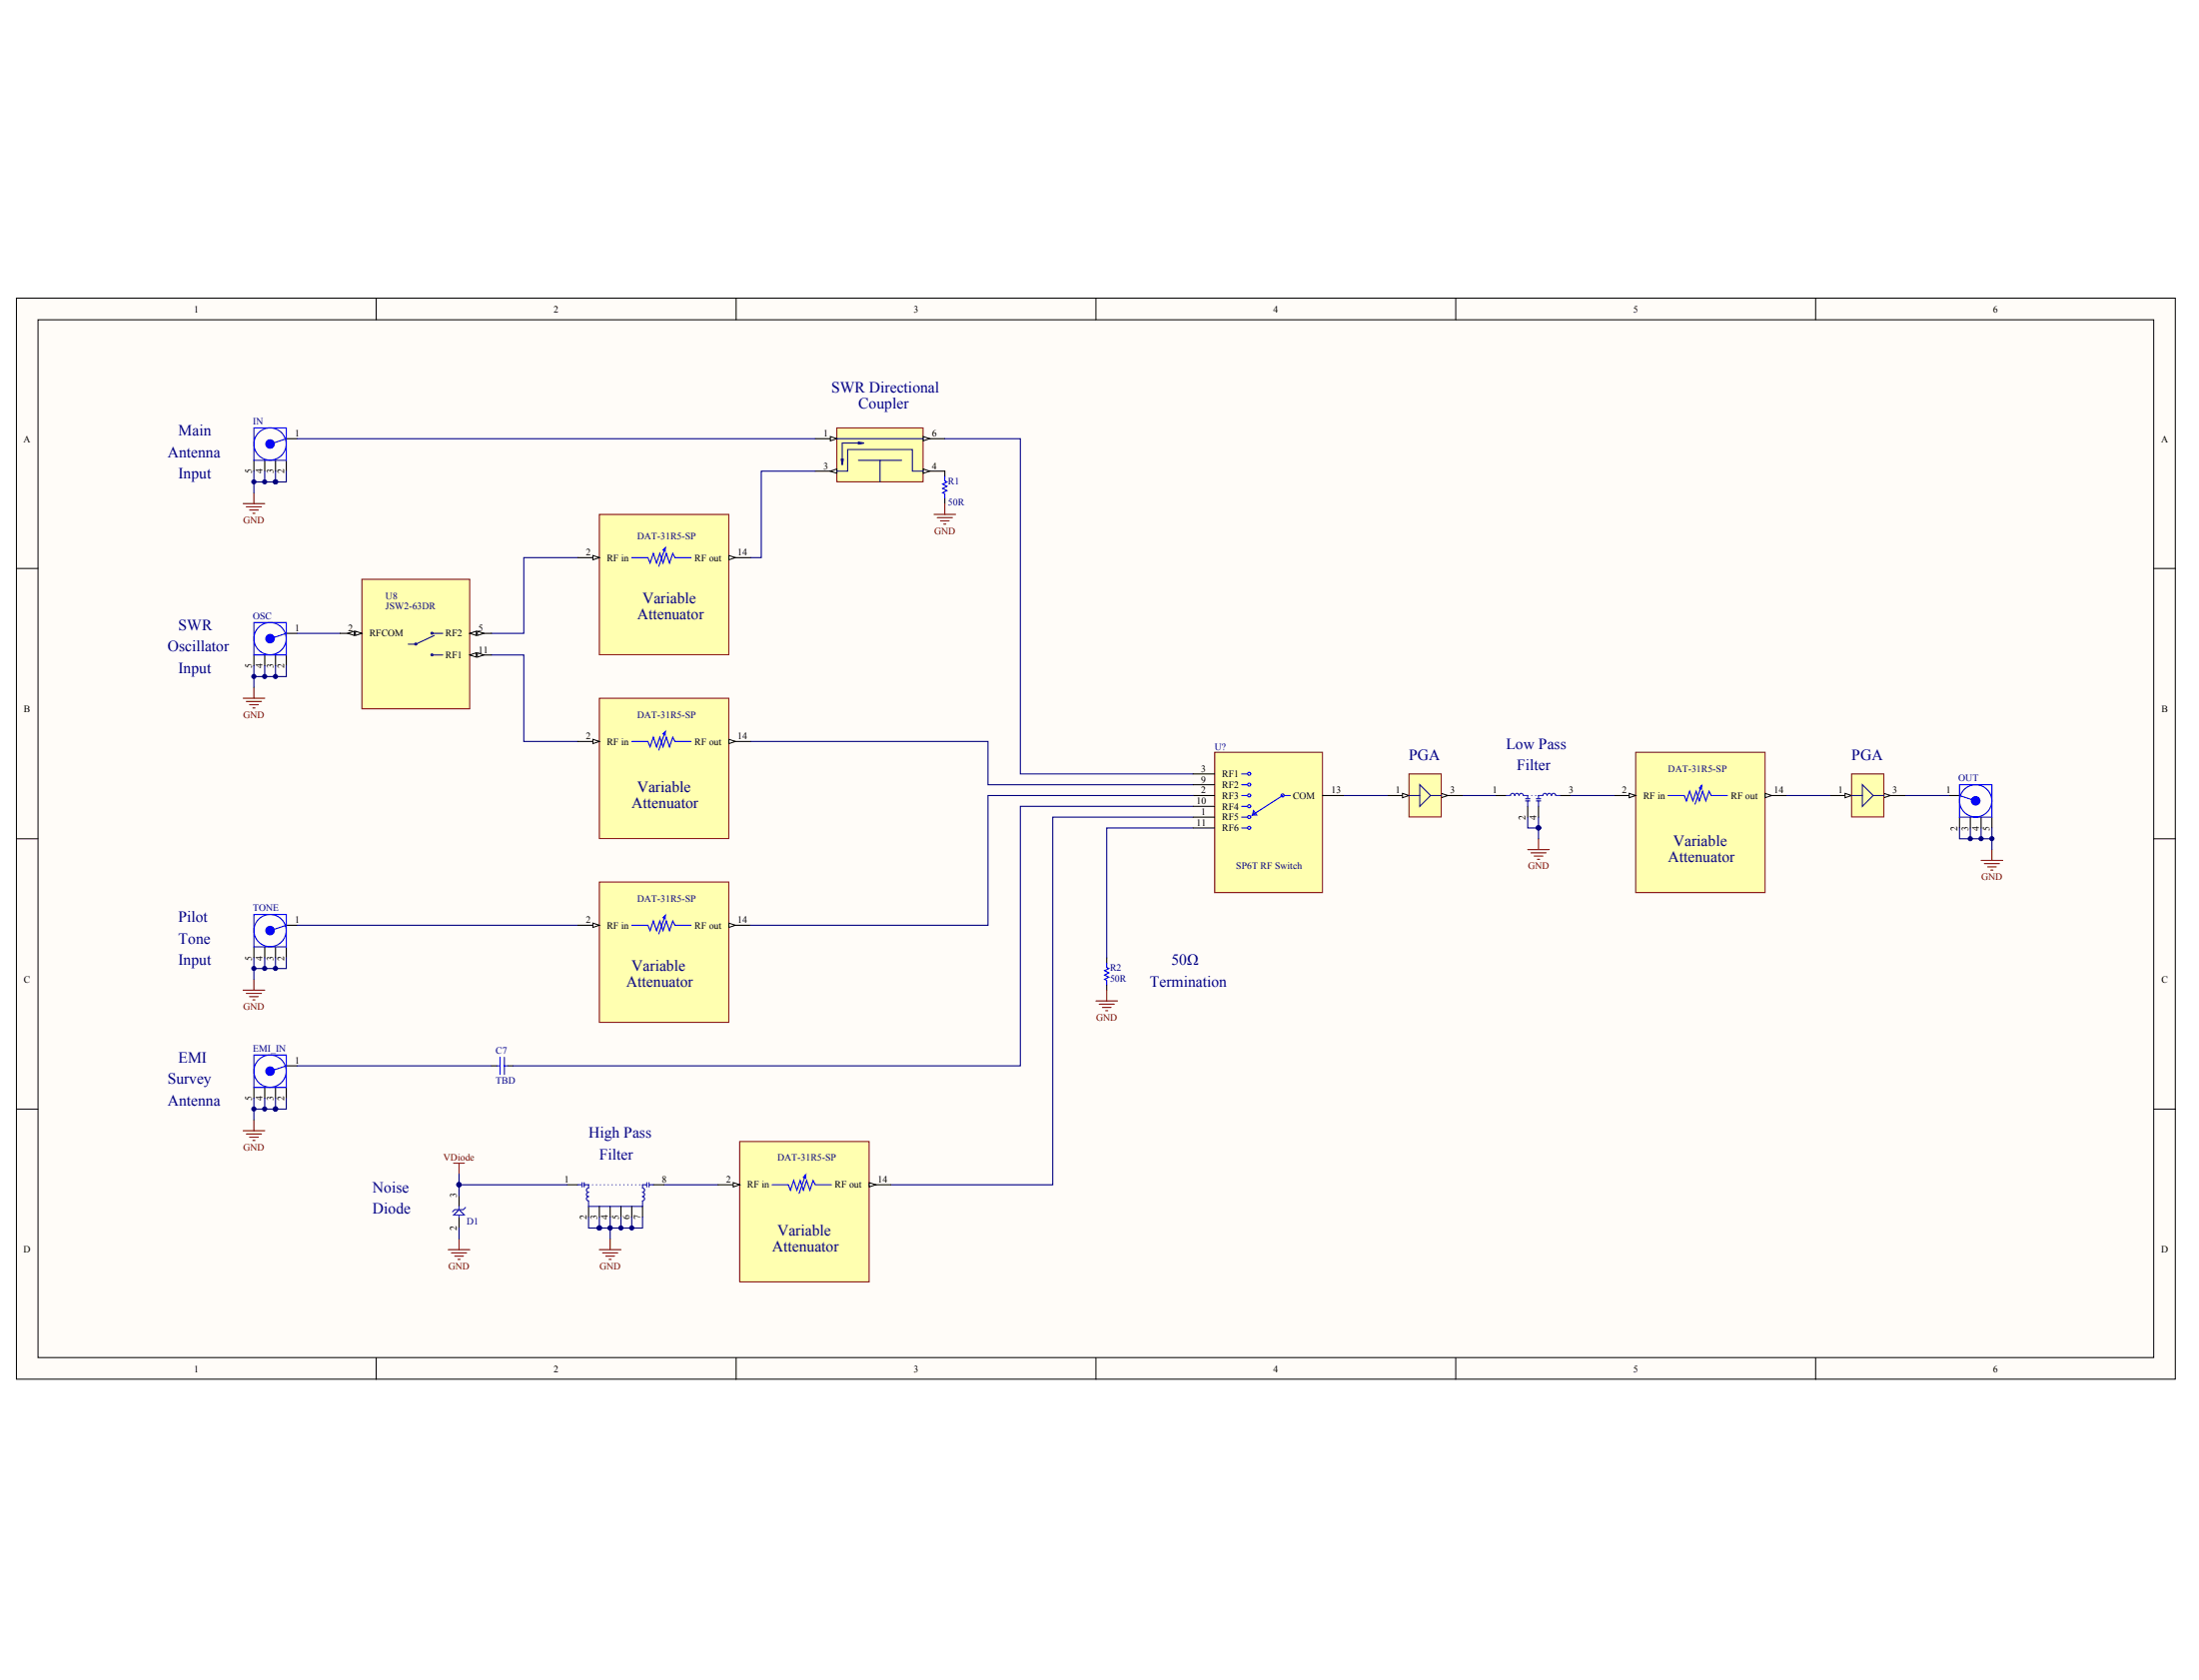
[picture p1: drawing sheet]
<svg xmlns="http://www.w3.org/2000/svg" width="271mm" height="207mm" viewBox="0 0 271 207" stroke-linecap="round" stroke-linejoin="round" font-family="sans-serif">
<g fill="#fffcf8" stroke="#000" stroke-width=".12">
<path d="M2 36.8h266v133.2h-266z"/>
<path d="M4.7 39.4h260.7v127.9h-260.7z"/>
</g>
<g fill="none" stroke="#000" stroke-width=".12">
<path d="M46.4 36.8v2.6M90.7 36.8v2.6M135 36.8v2.6M179.4 36.8v2.6M223.7 36.8v2.6M2 70.1h2.7M265.4 70.1h2.6M2 103.4h2.7M265.4 103.4h2.6M2 136.7h2.7M265.4 136.7h2.6M46.4 167.4v2.6"/>
<path d="M90.7 167.4v2.6M135 167.4v2.6M179.4 167.4v2.6M223.7 167.4v2.6"/>
</g>
<path d="M103.1 52.7h10.6v6.7h-10.6z" fill="#ffffb0" stroke="#800000" stroke-width=".12"/>
<path d="M100.4 54.1h2.7" fill="none" stroke="#000" stroke-width=".13"/>
<path d="M102.3 53.8l.8 .3-.8 .2z" fill="#fffcf8" stroke="#000" stroke-width=".12"/>
<path d="M113.7 54.1h2.7" fill="none" stroke="#000" stroke-width=".13"/>
<path d="M113.7 53.8l.8 .3-.8 .2z" fill="#fffcf8" stroke="#000" stroke-width=".12"/>
<path d="M100.4 58.1h2.7" fill="none" stroke="#000" stroke-width=".13"/>
<path d="M102.3 58.1l.8-.3v.5z" fill="#fffcf8" stroke="#000" stroke-width=".12"/>
<path d="M113.7 58.1h2.7" fill="none" stroke="#000" stroke-width=".13"/>
<path d="M113.7 57.8l.8 .3-.8 .2z" fill="#fffcf8" stroke="#000" stroke-width=".12"/>
<path d="M103.1 58.1h1.3v-2.7h8v2.7h1.3M103.1 54.1h10.6M105.8 56.7h2.6M106.4 54.6l-.6-.1v.2l.6-.1h-2.6v2.7l-.2-.7h.3l-.1 .7M111.1 56.7h-2.7v2.7" fill="none" stroke="#11037f" stroke-width=".13"/>
<g fill="none" stroke="#000" stroke-width=".13">
<path d="M31.3 56.7v1.4M32.6 56.7v1.4M33.9 56.7v1.4M35.3 54.1h1.3M35.3 56.7v1.4M116.4 58.1v.6M35.3 78.1h1.3M116.4 61.4v.7M31.3 80.7v1.4M32.6 80.7v1.4M33.9 80.7v1.4M35.3 80.7v1.4"/>
<path d="M170.9 98.1h2.7M240.1 98.1h1.3M136.4 118.1v.6M241.4 100.7v1.4M242.8 100.7v1.4M244.1 100.7v1.4M245.4 100.7v1.4M31.3 134v1.4M32.6 134v1.4M33.9 134v1.4M35.3 134v1.4M35.3 131.4h1.3"/>
<path d="M60.5 131.4h.7M62.5 131.4h.7M136.4 121.4v.6"/>
</g>
<g fill="none" stroke="#00f" stroke-width=".13">
<path d="M31.3 52.7h4v4h-4zM35.3 54.1l-2 .6M116.4 58.7v.6l.3 .1-.6 .3 .6 .2-.6 .3 .6 .3-.6 .2 .3 .2v.5M31.3 76.7h4v4h-4zM35.3 78.1l-2 .6M241.4 96.7h4v4h-4zM241.4 98.1l2 .6M136.4 118.7v.6l.2 .1-.5 .3 .5 .2-.5 .3 .5 .2-.5 .3 .3 .1v.6M31.3 130h4v4h-4zM35.3 131.4l-2 .6M61.2 131.4h.4M61.6 130.3v2.1"/>
<path d="M62.1 130.3v2.1M62.1 131.4h.4"/>
<circle cx="33.3" cy="54.7" r="1.99"/>
<circle cx="33.3" cy="78.7" r="1.99"/>
<circle cx="243.4" cy="98.7" r="1.99"/>
<circle cx="33.3" cy="132" r="1.99"/>
</g>
<g fill="none" stroke="#800000" stroke-width=".13">
<path d="M30 62.1h2.6M30.4 62.5h1.8M30.8 62.9h1M31.2 63.3h.2M31.3 60.7v1.4M115.1 63.4h2.6M115.5 63.8h1.8M115.9 64.2h1M116.3 64.6h.2M116.4 62.1v1.3M30 86.1h2.6M30.4 86.5h1.8"/>
<path d="M30.8 86.9h1M31.2 87.3h.2M31.3 84.7v1.4M244.1 106.1h2.6M244.5 106.5h1.8M244.9 106.9h1M245.3 107.3h.3M245.4 104.7v1.4M30 139.4h2.6M30.4 139.8h1.8M31.3 138v1.4M135 123.4h2.7"/>
<path d="M135.4 123.8h1.9M135.8 124.2h1.1M136.2 124.6h.3M136.4 122v1.4M30.8 140.2h1M31.2 140.6h.2"/>
</g>
<g fill="#00f" stroke="#00f" stroke-width=".13">
<circle cx="33.3" cy="54.7" r=".52"/>
<circle cx="33.3" cy="78.7" r=".52"/>
<circle cx="243.4" cy="98.7" r=".52"/>
<circle cx="33.3" cy="132" r=".52"/>
</g>
<g fill="none" stroke="#000080" stroke-width=".13">
<path d="M31.3 58.1v2.6M31.3 59.4h2.6M32.6 58.1v1.3M33.9 58.1v1.3M35.3 58.1v1.3h-1.4M100.4 58.1h-6.6v10.6h-1.3M116.4 54.1h9.3v41.3h21.3M36.6 78.1h5.3M71.2 68.7h-6.7v9.4h-4M31.3 82.1v2.6M32.6 82.1v1.3M33.9 82.1v1.3"/>
<path d="M35.3 82.1v1.3h-4M60.5 80.7h4v10.7h6.7M92.5 91.4h29.2v5.3h25.3M147 99.4h-21.3v32h-62.5M147 100.7h-17.3v45.3h-19.9M147 102.1h-10.6v16M241.4 102.1v1.3h4M242.8 102.1v1.3M244.1 102.1v1.3M245.4 102.1v2.6M31.3 135.4v2.6M31.3 136.7h2.6"/>
<path d="M32.6 135.4v1.3M33.9 135.4v1.3M35.3 135.4v1.3h-1.4"/>
</g>
<g fill="#000080" stroke="#000080" stroke-width=".12">
<circle cx="32.6" cy="59.4" r=".26"/>
<circle cx="31.3" cy="59.4" r=".26"/>
<circle cx="33.9" cy="59.4" r=".26"/>
<circle cx="32.6" cy="83.4" r=".26"/>
<circle cx="31.3" cy="83.4" r=".26"/>
<circle cx="33.9" cy="83.4" r=".26"/>
<circle cx="244.1" cy="103.4" r=".26"/>
<circle cx="245.4" cy="103.4" r=".26"/>
<circle cx="242.8" cy="103.4" r=".26"/>
<circle cx="32.6" cy="136.7" r=".26"/>
<circle cx="33.9" cy="136.7" r=".26"/>
<circle cx="31.3" cy="136.7" r=".26"/>
</g>
<path d="M172.8 97.8l.8 .3-.8 .2z" fill="#fffcf8" stroke="#000" stroke-width=".12"/>
<path d="M177.6 98.1h2.6" fill="none" stroke="#000" stroke-width=".13"/>
<path d="M177.6 97.8l.8 .3-.8 .2z" fill="#fffcf8" stroke="#000" stroke-width=".12"/>
<path d="M173.6 95.4h4v5.3h-4z" fill="#ffffb0" stroke="#800000" stroke-width=".12"/>
<path d="M173.6 98.1h1.3M174.9 96.7l1.4 1.4-1.4 1.3zM176.3 98.1h1.3" fill="none" stroke="#11037f" stroke-width=".13"/>
<path d="M189.6 100.7v1.4M36.6 131.4h23.9" fill="none" stroke="#000080" stroke-width=".13"/>
<path d="M184.2 98.1h1.4M188.2 99.4v1.3M189.6 99.4v1.3M192.2 98.1h1.3" fill="none" stroke="#000" stroke-width=".13"/>
<path d="M186.6 98.1a.26 .26 0 0 0-.2-.3 .26 .26 0 0 0-.3 .3h-.5M187.1 98.1a.26 .26 0 0 0-.2-.3 .26 .26 0 0 0-.3 .3M187.2 98.1a.26 .26 0 0 1 .2-.3 .26 .26 0 0 1 .3 .3h.5v.4M188 98.5h.5M188 98.7h.5M188.2 98.7v.7M189.3 98.5h.5M189.3 98.7h.5M189.6 98.7v.7M191.1 98.1a.26 .26 0 0 0-.2-.3 .26 .26 0 0 0-.3 .3 .27 .27 0 0 0-.2-.3 .27 .27 0 0 0-.3 .3h-.5v.4M191.7 98.1a.26 .26 0 0 0-.3-.3 .26 .26 0 0 0-.2 .3M191.7 98.1h.5" fill="none" stroke="#0000bf" stroke-width=".13"/>
<path d="M188.2 98.1h1.4" fill="none" stroke="#0000bf" stroke-width=".13" stroke-dasharray="0 .5"/>
<path d="M188.2 104.7h2.7M188.6 105.1h1.9M189 105.5h1.1M189.4 105.9h.3M189.6 103.4v1.3" fill="none" stroke="#800000" stroke-width=".13"/>
<circle cx="189.6" cy="102" r=".26" fill="#000080" stroke="#000080" stroke-width=".12"/>
<path d="M44.6 71.4h13.3v16h-13.3z" fill="#ffffb0" stroke="#800000" stroke-width=".12"/>
<path d="M41.9 78.1h2.7" fill="none" stroke="#000" stroke-width=".13"/>
<g fill="#fffcf8" stroke="#000" stroke-width=".12">
<path d="M43.8 77.8l.8 .3-.8 .2z"/>
<path d="M42.9 78.1l.8-.3v.5z"/>
</g>
<path d="M57.9 78.1h2.6" fill="none" stroke="#000" stroke-width=".13"/>
<g fill="#fffcf8" stroke="#000" stroke-width=".12">
<path d="M57.9 78.1l.8-.3v.5z"/>
<path d="M58.8 77.8l.8 .3-.8 .2z"/>
</g>
<path d="M57.9 80.7h2.6" fill="none" stroke="#000" stroke-width=".13"/>
<g fill="#fffcf8" stroke="#000" stroke-width=".12">
<path d="M57.9 80.7l.8-.2v.5z"/>
<path d="M58.8 80.5l.8 .2-.8 .3z"/>
</g>
<g fill="none" stroke="#11037f" stroke-width=".13">
<path d="M53.2 78.1h1.4M53.5 78.3l-2.3 1.1h-.9M53.2 80.7h1.4"/>
<circle cx="51.2" cy="79.4" r=".12"/>
<circle cx="53.2" cy="78.1" r=".12"/>
<circle cx="53.2" cy="80.7" r=".12"/>
</g>
<path d="M72.5 150v1.4h1.3M75.2 150v2.7M76.5 150v1.4M77.8 150v1.4M79.2 150v1.4h-4M81.8 146h6.7" fill="none" stroke="#000080" stroke-width=".13"/>
<path d="M69.9 146h1.3M72.5 148.7v1.3M73.8 148.7v1.3M75.2 148.7v1.3M76.5 148.7v1.3M77.8 148.7v1.3M79.2 148.7v1.3M80.5 146h1.3" fill="none" stroke="#000" stroke-width=".13"/>
<g fill="none" stroke="#0000bf" stroke-width=".13">
<path d="M71.2 146h.5M71.7 145.8v.5M72 146h.5v.4a.25 .25 0 0 0-.2 .3 .25 .25 0 0 0 .2 .2M72 145.8v.5M72.5 148v.7h6.7v-.7M72.5 147a.25 .25 0 0 0-.2 .2 .25 .25 0 0 0 .2 .3M72.5 147.5a.25 .25 0 0 0-.2 .3 .25 .25 0 0 0 .2 .2M79.2 147.5l.1 .1 .1 .2-.1 .2h-.1M79.2 147h.1l.1 .2-.1 .2-.1 .1M79.7 146h-.5v.4l.1 .1 .1 .2-.1 .2h-.1M79.7 145.8v.5M80 146h.5"/>
<path d="M80 145.8v.5"/>
</g>
<path d="M72.5 146h6.7" fill="none" stroke="#0000bf" stroke-width=".13" stroke-dasharray="0 .5"/>
<path d="M73.8 154h2.7M74.2 154.4h1.9M74.6 154.8h1.1M75 155.2h.3M75.2 152.7v1.3" fill="none" stroke="#800000" stroke-width=".13"/>
<g fill="#000080" stroke="#000080" stroke-width=".12">
<circle cx="76.5" cy="151.4" r=".26"/>
<circle cx="75.2" cy="151.4" r=".26"/>
<circle cx="77.8" cy="151.4" r=".26"/>
<circle cx="73.8" cy="151.4" r=".26"/>
</g>
<path d="M149.7 92.7h13.2v17.3h-13.2z" fill="#ffffb0" stroke="#800000" stroke-width=".12"/>
<path d="M147 98.1h2.7M147 95.4h2.7M147 96.7h2.7M147 99.4h2.7M163 98.1h2.6M147 100.7h2.7M147 102.1h2.7M56.6 147.4v1.3M56.6 150v1.4" fill="none" stroke="#000" stroke-width=".13"/>
<g fill="none" stroke="#00f" stroke-width=".13">
<path d="M153 98.1h.6M153 95.4h.6M153 96.7h.6M153 99.4h.6M158 98.1l-3.7 2.4h.5l-.4-.6-.1 .6M158.3 98.1h.7M153 100.7h.6M153 102.1h.6"/>
<circle cx="153.9" cy="99.4" r=".19"/>
<circle cx="153.9" cy="95.4" r=".19"/>
<circle cx="153.9" cy="98" r=".19"/>
<circle cx="153.9" cy="96.7" r=".19"/>
<circle cx="158" cy="98" r=".19"/>
<circle cx="153.9" cy="102" r=".19"/>
<circle cx="153.9" cy="100.7" r=".19"/>
</g>
<path d="M56.6 144.7v2.7M56.6 151.4v1.3M73.8 150v1.4h1.4" fill="none" stroke="#000080" stroke-width=".13"/>
<g fill="#000080" stroke="#000080" stroke-width=".12">
<circle cx="73.8" cy="151.4" r=".26"/>
<circle cx="75.2" cy="151.4" r=".26"/>
<circle cx="56.6" cy="146" r=".26"/>
</g>
<path d="M56.6 149.1l.6 .7h-1.3zM56.6 148.7v.4M56.6 149.8v.2M57.4 148.8l-.3 .3h-1.1l-.2 .3" fill="none" stroke="#0000bf" stroke-width=".13"/>
<path d="M55.2 154h2.7M55.6 154.4h1.9M55.9 143.4h1.3M56 154.8h1.1M56.4 155.2h.3M56.6 143.4v1.3M56.6 152.7v1.3" fill="none" stroke="#800000" stroke-width=".13"/>
<path d="M73.8 86.1h16v17.3h-16z" fill="#ffffb0" stroke="#800000" stroke-width=".12"/>
<path d="M89.8 91.4h2.7" fill="none" stroke="#000" stroke-width=".13"/>
<path d="M89.8 91.1l.8 .3-.8 .3z" fill="#fffcf8" stroke="#000" stroke-width=".12"/>
<path d="M71.2 91.4h2.6" fill="none" stroke="#000" stroke-width=".13"/>
<path d="M73 91.1l.8 .3-.8 .3z" fill="#fffcf8" stroke="#000" stroke-width=".12"/>
<path d="M77.8 91.4h2l.3 .7 .4-1.2 .4 1.2 .4-1.2 .4 1.2 .4-1.2 .4 1.2 .4-1.2 .3 .5h2M82 90.2v.4l-.3-.1 .3-.3-.8 2.3" fill="none" stroke="#00f" stroke-width=".13"/>
<path d="M73.8 63.4h16v17.3h-16z" fill="#ffffb0" stroke="#800000" stroke-width=".12"/>
<path d="M89.8 68.7h2.7" fill="none" stroke="#000" stroke-width=".13"/>
<path d="M89.8 68.5l.8 .2-.8 .3z" fill="#fffcf8" stroke="#000" stroke-width=".12"/>
<path d="M71.2 68.7h2.6" fill="none" stroke="#000" stroke-width=".13"/>
<path d="M73 68.5l.8 .2-.8 .3z" fill="#fffcf8" stroke="#000" stroke-width=".12"/>
<path d="M77.8 68.7h2l.3 .7 .4-1.2 .4 1.2 .4-1.2 .4 1.2 .4-1.2 .4 1.2 .4-1.2 .3 .5h2M82 67.5v.4l-.3-.1 .3-.3-.8 2.3" fill="none" stroke="#00f" stroke-width=".13"/>
<path d="M201.5 92.7h16v17.3h-16z" fill="#ffffb0" stroke="#800000" stroke-width=".12"/>
<path d="M217.5 98.1h2.6" fill="none" stroke="#000" stroke-width=".13"/>
<path d="M217.5 97.8l.8 .3-.8 .2z" fill="#fffcf8" stroke="#000" stroke-width=".12"/>
<path d="M198.9 98.1h2.6" fill="none" stroke="#000" stroke-width=".13"/>
<path d="M200.7 97.8l.8 .3-.8 .2z" fill="#fffcf8" stroke="#000" stroke-width=".12"/>
<path d="M205.5 98.1h2l.3 .6 .4-1.2 .4 1.2 .4-1.2 .4 1.2 .4-1.2 .4 1.2 .4-1.2 .2 .6h2M209.6 96.9v.4l-.2-.2 .2-.2-.8 2.2" fill="none" stroke="#00f" stroke-width=".13"/>
<path d="M91.1 140.7h16v17.3h-16z" fill="#ffffb0" stroke="#800000" stroke-width=".12"/>
<path d="M107.1 146h2.7" fill="none" stroke="#000" stroke-width=".13"/>
<path d="M107.1 145.8l.8 .2-.8 .3z" fill="#fffcf8" stroke="#000" stroke-width=".12"/>
<path d="M88.5 146h2.6" fill="none" stroke="#000" stroke-width=".13"/>
<path d="M90.3 145.8l.8 .2-.8 .3z" fill="#fffcf8" stroke="#000" stroke-width=".12"/>
<g fill="none" stroke="#00f" stroke-width=".13">
<path d="M31.3 112.7h4v4h-4zM35.3 114.1l-2 .6M95.1 146h2l.3 .7 .4-1.2 .4 1.2 .4-1.2 .4 1.2 .4-1.2 .4 1.2 .4-1.2 .2 .5h2M99.2 144.8v.4l-.2-.1 .2-.3-.7 2.3"/>
<circle cx="33.3" cy="114.7" r="1.99"/>
</g>
<path d="M36.6 54.1h63.8M31.3 118.1v2.6M32.6 118.1v1.3M33.9 118.1v1.3M36.6 114.1h34.6" fill="none" stroke="#000080" stroke-width=".13"/>
<path d="M31.3 116.7v1.4M32.6 116.7v1.4M33.9 116.7v1.4M35.3 114.1h1.3M35.3 116.7v1.4" fill="none" stroke="#000" stroke-width=".13"/>
<circle cx="33.3" cy="114.7" r=".52" fill="#00f" stroke="#00f" stroke-width=".13"/>
<path d="M30 122h2.6M30.4 122.4h1.8M30.8 122.8h1M31.2 123.2h.2M31.3 120.7v1.3" fill="none" stroke="#800000" stroke-width=".13"/>
<g fill="#000080" stroke="#000080" stroke-width=".12">
<circle cx="32.6" cy="119.4" r=".26"/>
<circle cx="33.9" cy="119.4" r=".26"/>
</g>
<path d="M73.8 108.7h16v17.3h-16z" fill="#ffffb0" stroke="#800000" stroke-width=".12"/>
<path d="M89.8 114.1h2.7" fill="none" stroke="#000" stroke-width=".13"/>
<path d="M89.8 113.8l.8 .3-.8 .2z" fill="#fffcf8" stroke="#000" stroke-width=".12"/>
<path d="M71.2 114.1h2.6" fill="none" stroke="#000" stroke-width=".13"/>
<path d="M73 113.8l.8 .3-.8 .2z" fill="#fffcf8" stroke="#000" stroke-width=".12"/>
<path d="M77.8 114.1h2l.3 .6 .4-1.2 .4 1.2 .4-1.2 .4 1.2 .4-1.2 .4 1.2 .4-1.2 .3 .6h2M82 112.9v.4l-.3-.2 .3-.2-.8 2.2" fill="none" stroke="#00f" stroke-width=".13"/>
<path d="M147 98.1h-25.3v16h-29.2M165.6 98.1h5.3M180.2 98.1h4M193.5 98.1h5.4M35.3 118.1v1.3h-4M188.2 100.7v1.4h1.4v1.3" fill="none" stroke="#000080" stroke-width=".13"/>
<g fill="#000080" stroke="#000080" stroke-width=".12">
<circle cx="31.3" cy="119.4" r=".26"/>
<circle cx="189.6" cy="102" r=".26"/>
</g>
<path d="M225.5 98.1h2.6" fill="none" stroke="#000" stroke-width=".13"/>
<path d="M227.3 97.8l.8 .3-.8 .2z" fill="#fffcf8" stroke="#000" stroke-width=".12"/>
<path d="M232.1 98.1h2.7" fill="none" stroke="#000" stroke-width=".13"/>
<path d="M232.1 97.8l.8 .3-.8 .2z" fill="#fffcf8" stroke="#000" stroke-width=".12"/>
<path d="M228.1 95.4h4v5.3h-4z" fill="#ffffb0" stroke="#800000" stroke-width=".12"/>
<path d="M228.1 98.1h1.4M229.5 96.7l1.3 1.4-1.3 1.3zM230.8 98.1h1.3" fill="none" stroke="#11037f" stroke-width=".13"/>
<path d="M220.1 98.1h5.4M234.8 98.1h5.3M56.6 146h13.3" fill="none" stroke="#000080" stroke-width=".13"/>
<circle cx="56.6" cy="146" r=".26" fill="#000080" stroke="#000080" stroke-width=".12"/>
<g font-size="1.9" fill="#000080">
<text x="22" y="53.7">Main</text>
<text x="102.4" y="48.3">SWR Directional</text>
<text x="105.8" y="50.3">Coupler</text>
<text x="20.7" y="56.3">Antenna</text>
<text x="22" y="59">Input</text>
<text x="22" y="77.7">SWR</text>
<text x="78.5" y="76.3">Attenuator</text>
<text x="79.2" y="74.3">Variable</text>
<text x="20.7" y="80.3">Oscillator</text>
<text x="22" y="83">Input</text>
<text x="173.6" y="93.6">PGA</text>
<text x="185.6" y="92.3">Low Pass</text>
<text x="186.9" y="95">Filter</text>
<text x="228.1" y="93.6">PGA</text>
<text x="77.8" y="99.6">Attenuator</text>
<text x="78.5" y="97.6">Variable</text>
<text x="205.5" y="106.3">Attenuator</text>
<text x="206.2" y="104.3">Variable</text>
<text x="22" y="113.6">Pilot</text>
<text x="22" y="116.3">Tone</text>
<text x="22" y="119">Input</text>
<text x="77.8" y="119.6">Variable</text>
<text x="144.3" y="119">50Ω</text>
<text x="77.2" y="121.6">Attenuator</text>
<text x="141.7" y="121.6">Termination</text>
<text x="22" y="131">EMI</text>
<text x="20.7" y="133.6">Survey</text>
<text x="20.7" y="136.3">Antenna</text>
<text x="72.5" y="140.3">High Pass</text>
<text x="73.8" y="143">Filter</text>
<text x="45.9" y="149.6">Diode</text>
<text x="45.9" y="147">Noise</text>
<text x="95.1" y="154.3">Attenuator</text>
<text x="95.8" y="152.3">Variable</text>
</g>
<g font-size="1.2">
<text x="23.9" y="38.5">1</text>
<text x="68.2" y="38.5">2</text>
<text x="112.6" y="38.5">3</text>
<text x="156.9" y="38.5">4</text>
<text x="201.2" y="38.5">5</text>
<text x="245.6" y="38.5">6</text>
<text x="36.3" y="53.8">1</text>
<text x="101.4" y="53.8">1</text>
<text x="114.8" y="53.8">6</text>
<text x="2.9" y="54.5">A</text>
<text x="31" y="58.4" transform="rotate(-90 31 58.4)">5</text>
<text x="32.4" y="58.4" transform="rotate(-90 32.4 58.4)">4</text>
<text x="33.7" y="58.4" transform="rotate(-90 33.7 58.4)">3</text>
<text x="35" y="58.4" transform="rotate(-90 35 58.4)">2</text>
<text x="101.4" y="57.8">3</text>
<text x="114.8" y="57.8">4</text>
<text x="266.3" y="54.5">A</text>
<text x="72.2" y="68.5">2</text>
<text x="74.8" y="69.1">RF in</text>
<text x="85.6" y="69.1">RF out</text>
<text x="90.9" y="68.5">14</text>
<text x="36.3" y="77.8">1</text>
<text x="42.9" y="77.8">2</text>
<text x="58.9" y="77.8">5</text>
<text x="31" y="82.4" transform="rotate(-90 31 82.4)">5</text>
<text x="32.4" y="82.4" transform="rotate(-90 32.4 82.4)">4</text>
<text x="33.7" y="82.4" transform="rotate(-90 33.7 82.4)">3</text>
<text x="35" y="82.4" transform="rotate(-90 35 82.4)">2</text>
<text x="45.5" y="78.5">RFCOM</text>
<text x="54.9" y="78.5">RF2</text>
<text x="54.9" y="81.1">RF1</text>
<text x="58.9" y="80.5">11</text>
<text x="3" y="87.8">B</text>
<text x="266.3" y="87.8">B</text>
<text x="72.2" y="91.1">2</text>
<text x="74.8" y="91.8">RF in</text>
<text x="85.6" y="91.8">RF out</text>
<text x="90.9" y="91.1">14</text>
<text x="148" y="95.1">3</text>
<text x="150.6" y="95.8">RF1</text>
<text x="147.4" y="99.1">10</text>
<text x="147.4" y="101.8">11</text>
<text x="148" y="100.5">1</text>
<text x="148" y="97.8">2</text>
<text x="148" y="96.5">9</text>
<text x="150.6" y="101.1">RF5</text>
<text x="150.6" y="98.5">RF3</text>
<text x="150.6" y="97.1">RF2</text>
<text x="150.6" y="99.8">RF4</text>
<text x="159.3" y="98.5">COM</text>
<text x="164" y="97.8">13</text>
<text x="171.9" y="97.8">1</text>
<text x="178.7" y="97.8">3</text>
<text x="183.9" y="97.8">1</text>
<text x="188" y="101" transform="rotate(-90 188 101)">2</text>
<text x="189.3" y="101" transform="rotate(-90 189.3 101)">4</text>
<text x="193.3" y="97.8">3</text>
<text x="199.9" y="97.8">2</text>
<text x="202.5" y="98.5">RF in</text>
<text x="213.3" y="98.5">RF out</text>
<text x="218.6" y="97.8">14</text>
<text x="226.5" y="97.8">1</text>
<text x="233.2" y="97.8">3</text>
<text x="239.8" y="97.8">1</text>
<text x="150.6" y="102.5">RF6</text>
<text x="241.2" y="102.4" transform="rotate(-90 241.2 102.4)">2</text>
<text x="242.5" y="102.4" transform="rotate(-90 242.5 102.4)">3</text>
<text x="243.8" y="102.4" transform="rotate(-90 243.8 102.4)">4</text>
<text x="245.2" y="102.4" transform="rotate(-90 245.2 102.4)">5</text>
<text x="36.3" y="113.8">1</text>
<text x="72.2" y="113.8">2</text>
<text x="90.9" y="113.8">14</text>
<text x="31" y="118.4" transform="rotate(-90 31 118.4)">5</text>
<text x="32.4" y="118.4" transform="rotate(-90 32.4 118.4)">4</text>
<text x="33.7" y="118.4" transform="rotate(-90 33.7 118.4)">3</text>
<text x="35" y="118.4" transform="rotate(-90 35 118.4)">2</text>
<text x="74.8" y="114.5">RF in</text>
<text x="85.6" y="114.5">RF out</text>
<text x="3" y="121.1">C</text>
<text x="266.3" y="121.1">C</text>
<text x="36.3" y="131.1">1</text>
<text x="31" y="135.7" transform="rotate(-90 31 135.7)">5</text>
<text x="32.4" y="135.7" transform="rotate(-90 32.4 135.7)">4</text>
<text x="33.7" y="135.7" transform="rotate(-90 33.7 135.7)">3</text>
<text x="35" y="135.7" transform="rotate(-90 35 135.7)">2</text>
<text x="56.3" y="147.6" transform="rotate(-90 56.3 147.6)">3</text>
<text x="69.5" y="145.8">1</text>
<text x="81.6" y="145.8">8</text>
<text x="89.5" y="145.8">2</text>
<text x="92.1" y="146.4">RF in</text>
<text x="102.9" y="146.4">RF out</text>
<text x="108.1" y="145.8">14</text>
<text x="2.9" y="154.4">D</text>
<text x="56.3" y="151.7" transform="rotate(-90 56.3 151.7)">2</text>
<text x="72.3" y="150.4" transform="rotate(-90 72.3 150.4)">2</text>
<text x="73.6" y="150.4" transform="rotate(-90 73.6 150.4)">3</text>
<text x="74.9" y="150.4" transform="rotate(-90 74.9 150.4)">4</text>
<text x="76.2" y="150.4" transform="rotate(-90 76.2 150.4)">5</text>
<text x="77.6" y="150.4" transform="rotate(-90 77.6 150.4)">6</text>
<text x="78.9" y="150.4" transform="rotate(-90 78.9 150.4)">7</text>
<text x="266.3" y="154.4">D</text>
<text x="23.9" y="169.1">1</text>
<text x="68.2" y="169.1">2</text>
<text x="112.6" y="169.1">3</text>
<text x="156.9" y="169.1">4</text>
<text x="201.2" y="169.1">5</text>
<text x="245.6" y="169.1">6</text>
</g>
<g font-size="1.2" fill="#000080">
<text x="31.2" y="52.3">IN</text>
<text x="116.8" y="59.7">R1</text>
<text x="116.8" y="62.3">50R</text>
<text x="78.5" y="66.5">DAT-31R5-SP</text>
<text x="31.2" y="76.3">OSC</text>
<text x="47.5" y="73.8">U8</text>
<text x="47.5" y="75.1">JSW2-63DR</text>
<text x="78.5" y="88.5">DAT-31R5-SP</text>
<text x="149.7" y="92.5">U?</text>
<text x="205.5" y="95.1">DAT-31R5-SP</text>
<text x="241.3" y="96.3">OUT</text>
<text x="152.3" y="107.1">SP6T RF Switch</text>
<text x="31.2" y="112.3">TONE</text>
<text x="78.5" y="111.1">DAT-31R5-SP</text>
<text x="136.8" y="119.7">R2</text>
<text x="136.8" y="121">50R</text>
<text x="31.2" y="129.7">EMI_IN</text>
<text x="61.1" y="129.9">C7</text>
<text x="61.1" y="133.6">TBD</text>
<text x="95.8" y="143.1">DAT-31R5-SP</text>
<text x="57.5" y="151">D1</text>
</g>
<g font-size="1.2" fill="#800000">
<text x="30" y="64.5">GND</text>
<text x="115.1" y="65.8">GND</text>
<text x="30" y="88.5">GND</text>
<text x="188.3" y="107.1">GND</text>
<text x="244.1" y="108.5">GND</text>
<text x="30" y="124.5">GND</text>
<text x="135.1" y="125.8">GND</text>
<text x="30" y="141.8">GND</text>
<text x="54.6" y="143.1">VDiode</text>
<text x="55.3" y="156.4">GND</text>
<text x="73.9" y="156.4">GND</text>
</g>
</svg>
